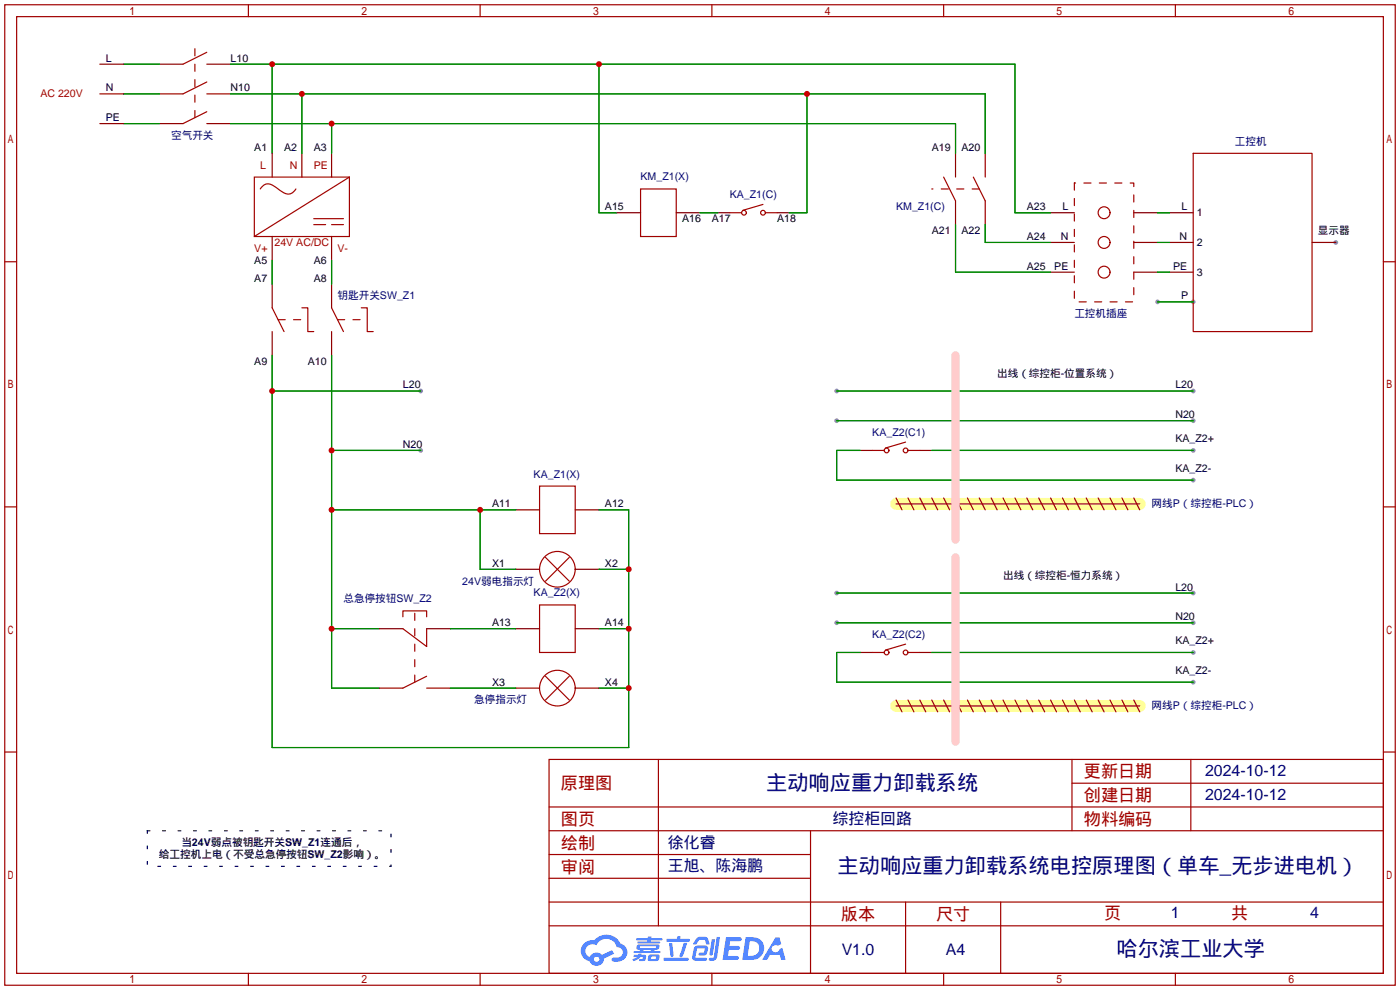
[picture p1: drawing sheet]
<svg xmlns="http://www.w3.org/2000/svg" width="299mm" height="212mm" viewBox="0 0 299 212" stroke-linecap="round" stroke-linejoin="round" font-family="sans-serif">
<g fill="#999">
<circle cx="285.5" cy="51.8" r=".51"/>
<circle cx="89.9" cy="96.3" r=".51"/>
<circle cx="89.9" cy="83.6" r=".51"/>
<circle cx="178.8" cy="83.6" r=".51"/>
<circle cx="255" cy="83.6" r=".51"/>
<circle cx="178.8" cy="89.9" r=".51"/>
<circle cx="255" cy="89.9" r=".51"/>
<circle cx="255" cy="96.3" r=".51"/>
<circle cx="255" cy="102.6" r=".51"/>
<circle cx="178.8" cy="126.7" r=".51"/>
<circle cx="255" cy="126.7" r=".51"/>
<circle cx="178.8" cy="133.1" r=".51"/>
<circle cx="255" cy="133.1" r=".51"/>
<circle cx="255" cy="139.4" r=".51"/>
<circle cx="255" cy="145.8" r=".51"/>
<circle cx="255" cy="64.5" r=".51"/>
<circle cx="247.4" cy="64.5" r=".51"/>
</g>
<g fill="none" stroke="#a10000" stroke-width=".25">
<path d="M1 1h297.2v209.6h-297.2zM3.6 3.6h292.1v204.4h-292.1zM53.1 1v2.6M102.6 1v2.6M152.1 1v2.6M201.7 1v2.6M251.2 1v2.6M1 55.9h2.6M295.7 55.9h2.5M1 108.3h2.6M295.7 108.3h2.5M1 160.7h2.6"/>
<path d="M117.3 162.3h178.4v45.7h-178.4zM117.3 177.5h178.4M117.3 172.5h178.4M140.7 162.3v35.6M173.2 177.5v30.5M229.1 162.3v15.2M229.1 167.4h66.6M254.5 162.3v15.2M295.7 160.7h2.5M117.3 182.6h55.9M117.3 197.9h178.4M117.3 192.8h178.4"/>
<path d="M117.3 187.7h55.9M193.5 192.8v15.2M213.9 192.8v15.2M53.1 208v2.6M102.6 208v2.6M152.1 208v2.6M201.7 208v2.6M251.2 208v2.6"/>
</g>
<g fill="#5487ff">
<path d="M155.2 200.3h2.6a.48 .48 0 0 1 .7 .4 .48 .48 0 0 1-.6 .4h-1.8l-.2 1.1h1.9a.43 .43 0 0 1 .4 .4 .43 .43 0 0 1-.5 .4h-1.9l-.2 1.3h1.7a.45 .45 0 0 1 .5 .2 .45 .45 0 0 1-.1 .6h-3.3z"/>
<path d="M165.7 200.3h.9l.4 1.5-.8 .3a.84 .84 0 0 0-1.2 .3 .84 .84 0 0 0 .4 1.1 .84 .84 0 0 0 1.1-.4l.1-.2 .6-.3 .7 2.5h-1l-.2-1h-2.1l-.6 1h-1.1z"/>
<path d="M152.1 200.8h.7l-.5 3.1a.36 .36 0 0 1-.3 .3 .36 .36 0 0 1-.4-.3z"/>
<path d="M153.2 200.2h.7l-.6 4.3a1.13 1.13 0 0 1-1.8 .6l.2-.4h.7l.2-.2z"/>
<path d="M148.9 200.6l.6-.4h1a.77 .77 0 0 1 .9 .5l.3 1-.2 .2h-.5l-.3-.9-.2-.2-1 .1-.7 1-.6-.1-.1-.2z"/>
<path d="M148.4 202.4l.6-.3h1.7a.81 .81 0 0 1 .7 .5 .81 .81 0 0 1-.2 .8 .81 .81 0 0 1-.9 .8h-.7a.32 .32 0 0 1-.3-.3 .32 .32 0 0 1 .4-.3h.7l.2-.9-1.6 .1-.4 1.8 2.2 .1a.32 .32 0 0 1 .3 .4 .32 .32 0 0 1-.4 .2h-2.2l-.5-.3-.1-.5z"/>
<path d="M141.9 204.7h5a.33 .33 0 0 1 .3 .3 .33 .33 0 0 1-.3 .3h-4.9l-.2-.1z"/>
<path d="M146.1 201.5h.8l-.7 2a.98 .98 0 0 1-.7 1.1l-.3-.3z"/>
<path d="M143 201.6h.7l.3 2.5a.34 .34 0 0 1-.3 .4 .34 .34 0 0 1-.4-.3z"/>
<path d="M142.5 200.7h2.1l.3-.6h.6l-.1 .6h1.7a.32 .32 0 0 1 .4 .3 .32 .32 0 0 1-.4 .3h-4.5l-.2-.2z"/>
<path d="M135.5 204.1h.9l.1-.3h.6v.3h.8a.82 .82 0 0 1-.5 1.3h-.8v-.4l.7-.1 .1-.3a.68 .68 0 0 0-1 .4l-1.1 .4-.1-.4 .9-.5h-.7z"/>
<path d="M136 200.5h2.4l.1-.3h.7v.3h2.2l.2 .3-.2 .2h-2.3v.2h1.8l.2 .3-.2 .1h-4.5l-.1-.4h2l.1-.2h-2.3l-.1-.2z"/>
<path d="M159.4 200.3l-.8 4.9h1.7a2.5 2.5 0 0 0 3-2.5 2.5 2.5 0 0 0-3.1-2.4zM160.3 201.1a1.61 1.61 0 0 1 2 1.5 1.61 1.61 0 0 1-1.8 1.7h-.7z"/>
<path d="M136.2 202a.55 .55 0 0 0-.2 .8 .55 .55 0 0 0 .7 .2l.1 .3h-1.3v.3l5.4 .1 .3-.2-.2-.2h-1.2l.2-.3a.7 .7 0 0 0 .8-.3 .7 .7 0 0 0 0-.8l-4.2-.1zM136.8 202.3l3.3-.1 .1 .1-.2 .3h-3.2zM137.5 203h1.7l-.2 .3h-1.4z"/>
<path d="M138.6 204.2a1.05 1.05 0 0 0 0 1.2 2.91 2.91 0 0 0 2.2-.2 .98 .98 0 0 0 0-1.2h-1.6zM139.2 204.5l.9-.1 .1 .4-.2 .2-.8-.1z"/>
<path d="M124.9 201.6a2.23 2.23 0 0 0-.7 2.3 2.23 2.23 0 0 0 1.8 1.6 1.58 1.58 0 0 0 1.8 .9 1.58 1.58 0 0 0 1.3-1.5l2.2-1.1-.5-.7-2.1 1a1.65 1.65 0 0 0-2.7 .4 1.45 1.45 0 0 1-.8-1.9 1.45 1.45 0 0 1 2-.7l.3 .1a2.3 2.3 0 0 1 2.3-1.3 2.3 2.3 0 0 1 2 1.7 1.12 1.12 0 0 1 1.3 1 1.12 1.12 0 0 1-1.1 1.2h-.7a.45 .45 0 0 0-.6 .4 .45 .45 0 0 0 .5 .5 2.21 2.21 0 0 0 2.2-.5 2.21 2.21 0 0 0 .5-2.3 2.13 2.13 0 0 0-1.3-1.1 3.3 3.3 0 0 0-5.6-.7l-1.1 .1zM127 205a.57 .57 0 0 1 1.1 0 .57 .57 0 0 1-1.1 0z"/>
</g>
<path d="M41.7 25.1v-15.2M229.6 39.1v25.4h12.7v-25.4h-12.7M59.4 68.3h6.4M72.1 68.3h6.4M88.6 145.8v-15.2" fill="none" stroke="#a10000" stroke-width=".25" stroke-dasharray="1.5 1.8"/>
<g fill="none" stroke="#a10000" stroke-width=".25">
<path d="M44.2 11.2l-5.1 2.5M44.2 17.5l-5.1 2.6M44.2 23.9l-5.1 2.5M54.4 37.8h20.3v12.7h-20.3zM74.7 37.8l-20.3 12.7M255 32.8h25.4v38.1h-25.4zM55.6 40.4a1.84 1.84 0 0 1 3-.6l.5 .4a4.1 4.1 0 0 0 3 1.2l.6-.3 .5-.7M67.1 46.7h6.3M67.1 48h2.5M70.9 48h2.5M136.9 40.4h7.6v10.1h-7.6zM156 45.5h2.5"/>
<path d="M163.1 43.7l-4.4 1.3M163.6 45.5h2.5M58.2 65.8l2.5 5.1M64.5 65.8h1.3v5.1h1.3M70.9 65.8l2.5 5.1M77.2 65.8h1.3v5.1h1.3M115.3 103.9h7.6v10.1h-7.6zM116.6 119.1l5.1 5.1M121.7 119.1l-5.1 5.1M86.1 131.8v-1.2h5.1v1.2M86.1 134.4l5.1 3.8v-3.8M115.3 129.3h7.6v10.1h-7.6z"/>
<path d="M91.2 144.5l-5.1 2.6M116.6 144.5l5.1 5.1M121.7 144.5l-5.1 5.1"/>
<circle cx="159" cy="45.5" r=".51"/>
<circle cx="163.1" cy="45.5" r=".51"/>
<circle cx="236" cy="58.2" r="1.27"/>
<circle cx="236" cy="51.8" r="1.27"/>
<circle cx="236" cy="45.5" r="1.27"/>
<circle cx="119.1" cy="121.7" r="3.8"/>
<circle cx="119.1" cy="147.1" r="3.8"/>
</g>
<g fill="none" stroke="#870000" stroke-width=".25">
<path d="M21.3 13.7h5.1M34 13.7h5.1M44.2 13.7h5.1M21.3 20.1h5.1M21.3 26.4h5.1M34 20.1h5.1M34 26.4h5.1M44.2 20.1h5.1M44.2 26.4h5.1M58.2 32.8v5M64.5 32.8v5M70.9 32.8v5"/>
<path d="M58.2 50.5v5.1M70.9 50.5v5.1M131.8 45.5h5.1M144.5 45.5h5.1M153.4 45.5h2.6M166.1 45.5h2.6M224.5 45.5h5.1M224.5 51.8h5.1M224.5 58.2h5.1M242.3 45.5h5.1M242.3 51.8h5.1M242.3 58.2h5.1"/>
<path d="M249.9 45.5h5.1M249.9 51.8h5.1M249.9 58.2h5.1M280.4 51.8h5.1M58.2 60.7v5.1M58.2 70.9v5M70.9 60.7v5.1M70.9 70.9v5M110.2 109h5.1M122.9 109h5.1M81 134.4h5.1M91.2 134.4h5.1"/>
<path d="M110.2 121.7h5.1M110.2 134.4h5.1M122.9 121.7h5.1M122.9 134.4h5.1M81 147.1h5.1M91.2 147.1h5.1M110.2 147.1h5.1M122.9 147.1h5.1"/>
</g>
<g fill="none" stroke="#008700" stroke-width=".25">
<path d="M26.4 13.7h7.6M49.3 13.7h167.6v31.8h7.6M58.2 13.7v19.1M128 13.7v31.8h3.8M26.4 26.4h7.6M26.4 20.1h7.6M58.2 55.6v5.1M70.9 55.6v5.1M149.6 45.5h3.8M247.4 45.5h2.5M247.4 51.8h2.5M247.4 58.2h2.5"/>
<path d="M58.2 75.9v83.9h76.2v-50.8h-6.4M70.9 75.9v71.2h10.1M58.2 83.6h31.7M70.9 96.3h19M178.8 83.6h76.2M178.8 89.9h76.2M70.9 109h39.3M102.6 109v12.7h7.6M70.9 134.4h10.1M96.3 134.4h13.9M128 134.4h6.4M128 121.7h6.4"/>
<path d="M96.3 147.1h13.9M128 147.1h6.4"/>
</g>
<path d="M191.5 107.7h52.1z" fill="#ff6" stroke="#ff9" stroke-width="2.5"/>
<g fill="none" stroke="#a10000" stroke-width=".25">
<path d="M201.7 37.8l2.5 5.1M208 37.8l2.6 5.1M186.4 96.3h2.6M193.5 94.5l-4.3 1.3M194.1 96.3h2.5M191.5 106.4l1.3 2.6M191.5 107.7h52.1M194.1 106.4l1.2 2.6M196.6 106.4l1.3 2.6M199.1 106.4l1.3 2.6M201.7 106.4l1.2 2.6M204.2 106.4l1.3 2.6"/>
<path d="M206.8 106.4l1.2 2.6M209.3 106.4l1.3 2.6M211.8 106.4l1.3 2.6M214.4 106.4l1.2 2.6M216.9 106.4l1.3 2.6M219.5 106.4l1.2 2.6M222 106.4l1.3 2.6M224.5 106.4l1.3 2.6M227.1 106.4l1.2 2.6M229.6 106.4l1.3 2.6M232.2 106.4l1.2 2.6M234.7 106.4l1.3 2.6"/>
<path d="M237.2 106.4l1.3 2.6M239.8 106.4l1.2 2.6M242.3 106.4l1.3 2.6"/>
<circle cx="189.5" cy="96.3" r=".51"/>
<circle cx="193.5" cy="96.3" r=".51"/>
</g>
<path d="M204.2 32.8v5M210.6 32.8v5M204.2 42.9v5.1M210.6 42.9v5.1M183.9 96.3h2.5M196.6 96.3h2.5" fill="none" stroke="#870000" stroke-width=".25"/>
<path d="M209.3 40.4h-10.2" fill="none" stroke="#a10000" stroke-width=".25" stroke-dasharray="1.5 1.8"/>
<path d="M49.3 26.4h154.9v6.4M49.3 20.1h161.3v12.7M64.5 20.1v12.7M70.9 26.4v6.4M172.5 20.1v25.4h-3.8M204.2 48v10.2h20.3M210.6 48v3.8h13.9M183.9 96.3h-5.1v6.3h76.2M199.1 96.3h55.9M178.8 126.7h76.2M178.8 133.1h76.2" fill="none" stroke="#008700" stroke-width=".25"/>
<path d="M204.2 75.9v39.4" fill="none" stroke="#fcc" stroke-width="1.8"/>
<path d="M191.5 150.9h52.1z" fill="#ff6" stroke="#ff9" stroke-width="2.5"/>
<g fill="none" stroke="#a10000" stroke-width=".25">
<path d="M186.4 139.4h2.6M193.5 137.7l-4.3 1.2M194.1 139.4h2.5M191.5 149.6l1.3 2.5M191.5 150.9h52.1M194.1 149.6l1.2 2.5M196.6 149.6l1.3 2.5M199.1 149.6l1.3 2.5M201.7 149.6l1.2 2.5M204.2 149.6l1.3 2.5M206.8 149.6l1.2 2.5M209.3 149.6l1.3 2.5"/>
<path d="M211.8 149.6l1.3 2.5M214.4 149.6l1.2 2.5M216.9 149.6l1.3 2.5M219.5 149.6l1.2 2.5M222 149.6l1.3 2.5M224.5 149.6l1.3 2.5M227.1 149.6l1.2 2.5M229.6 149.6l1.3 2.5M232.2 149.6l1.2 2.5M234.7 149.6l1.3 2.5M237.2 149.6l1.3 2.5M239.8 149.6l1.2 2.5"/>
<path d="M242.3 149.6l1.3 2.5"/>
<circle cx="189.5" cy="139.4" r=".51"/>
<circle cx="193.5" cy="139.4" r=".51"/>
</g>
<path d="M183.9 139.4h2.5M196.6 139.4h2.5" fill="none" stroke="#870000" stroke-width=".25"/>
<path d="M247.4 64.5h7.6M183.9 139.4h-5.1v6.4h76.2M199.1 139.4h55.9" fill="none" stroke="#008700" stroke-width=".25"/>
<path d="M204.2 119.1v39.4" fill="none" stroke="#fcc" stroke-width="1.8"/>
<path d="M31.5 177.5h52.1v7.7h-52.1z" fill="none" stroke="#000" stroke-width=".25" stroke-dasharray=".5 2.8"/>
<g fill="#c00">
<circle cx="128" cy="13.7" r=".63"/>
<circle cx="58.2" cy="13.7" r=".63"/>
<circle cx="70.9" cy="134.4" r=".63"/>
<circle cx="70.9" cy="109" r=".63"/>
<circle cx="102.6" cy="109" r=".63"/>
<circle cx="70.9" cy="96.3" r=".63"/>
<circle cx="58.2" cy="83.6" r=".63"/>
<circle cx="134.4" cy="147.1" r=".63"/>
<circle cx="134.4" cy="134.4" r=".63"/>
<circle cx="134.4" cy="121.7" r=".63"/>
<circle cx="70.9" cy="26.4" r=".63"/>
<circle cx="172.5" cy="20.1" r=".63"/>
<circle cx="64.5" cy="20.1" r=".63"/>
</g>
<g font-size="4.5" fill="#000080">
<text x="163.8" y="168.8">主动响应重力卸载系统</text>
<text x="179" y="186.6">主动响应重力卸载系统电控原理图（单车_无步进电机）</text>
<text x="238.6" y="204.4">哈尔滨工业大学</text>
</g>
<g font-size="3.7" fill="#a00000">
<text x="231.6" y="166.2">更新日期</text>
<text x="119.9" y="168.7">原理图</text>
<text x="231.6" y="171.2">创建日期</text>
<text x="119.9" y="176.3">图页</text>
<text x="231.6" y="176.3">物料编码</text>
<text x="119.9" y="181.4">绘制</text>
<text x="119.9" y="186.5">审阅</text>
<text x="179.7" y="196.6">版本</text>
<text x="200" y="196.6">尺寸</text>
<text x="236" y="196.4">页</text>
<text x="263.1" y="196.4">共</text>
</g>
<g font-size="3.4" fill="#000080">
<text x="257.6" y="165.9">2024-10-12</text>
<text x="257.6" y="171">2024-10-12</text>
<text x="177.9" y="176.1">综控柜回路</text>
<text x="142.7" y="181.2">徐化睿</text>
<text x="142.7" y="186.3">王旭、陈海鹏</text>
<text x="250.3" y="196.2">1</text>
<text x="280" y="196.2">4</text>
<text x="179.9" y="204">V1.0</text>
<text x="202.1" y="204">A4</text>
</g>
<g font-size="2.3">
<text x="22.6" y="13.2">L</text>
<text x="49.3" y="13.2">L10</text>
<text x="22.6" y="19.5">N</text>
<text x="49.3" y="19.5">N10</text>
<text x="22.6" y="25.9">PE</text>
<text x="54.4" y="32.2">A1</text>
<text x="60.7" y="32.2">A2</text>
<text x="67.1" y="32.2">A3</text>
<text x="199.1" y="32.2">A19</text>
<text x="205.5" y="32.2">A20</text>
<text x="129.3" y="44.9">A15</text>
<text x="145.8" y="47.5">A16</text>
<text x="152.1" y="47.5">A17</text>
<text x="166.1" y="47.5">A18</text>
<text x="219.5" y="44.9">A23</text>
<text x="227.1" y="44.9">L</text>
<text x="252.5" y="44.9">L</text>
<text x="255.8" y="46.2">1</text>
<text x="199.1" y="50">A21</text>
<text x="205.5" y="50">A22</text>
<text x="219.5" y="51.3">A24</text>
<text x="226.7" y="51.3">N</text>
<text x="252.1" y="51.3">N</text>
<text x="255.8" y="52.5">2</text>
<text x="281.7" y="50">显示器</text>
<text x="54.4" y="56.4">A5</text>
<text x="67.1" y="56.4">A6</text>
<text x="219.5" y="57.6">A25</text>
<text x="225.3" y="57.6">PE</text>
<text x="250.7" y="57.6">PE</text>
<text x="255.8" y="58.9">3</text>
<text x="54.4" y="60.2">A7</text>
<text x="67.1" y="60.2">A8</text>
<text x="252.5" y="64">P</text>
<text x="54.4" y="77.9">A9</text>
<text x="65.8" y="77.9">A10</text>
<text x="86.1" y="83">L20</text>
<text x="213.1" y="80.5">出线（综控柜-位置系统）</text>
<text x="251.2" y="83">L20</text>
<text x="251.2" y="89.4">N20</text>
<text x="86.1" y="95.7">N20</text>
<text x="251.2" y="94.5">KA_Z2+</text>
<text x="251.2" y="100.8">KA_Z2-</text>
<text x="105.2" y="108.4">A11</text>
<text x="129.3" y="108.4">A12</text>
<text x="105.2" y="121.1">X1</text>
<text x="129.3" y="121.1">X2</text>
<text x="214.4" y="123.7">出线（综控柜-恒力系统）</text>
<text x="251.2" y="126.2">L20</text>
<text x="105.2" y="133.8">A13</text>
<text x="129.3" y="133.8">A14</text>
<text x="251.2" y="132.6">N20</text>
<text x="251.2" y="137.6">KA_Z2+</text>
<text x="251.2" y="144">KA_Z2-</text>
<text x="105.2" y="146.5">X3</text>
<text x="129.3" y="146.5">X4</text>
<text x="34" y="183.4">给工控机上电（不受总急停按钮SW_Z2影响）。</text>
<text x="38.8" y="180.8">当24V弱点被钥匙开关SW_Z1连通后，</text>
</g>
<g font-size="2.3" fill="#a00000">
<text x="8.6" y="20.8">AC 220V</text>
<text x="55.6" y="36">L</text>
<text x="62" y="36">N</text>
<text x="67.1" y="36">PE</text>
<text x="54.4" y="53.8">V+</text>
<text x="58.7" y="52.5">24V AC/DC</text>
<text x="72.1" y="53.8">V-</text>
</g>
<g font-size="2.3" fill="#000080">
<text x="36.6" y="29.7">空气开关</text>
<text x="263.9" y="31">工控机</text>
<text x="136.9" y="38.6">KM_Z1(X)</text>
<text x="156" y="42.4">KA_Z1(C)</text>
<text x="191.5" y="44.9">KM_Z1(C)</text>
<text x="72.1" y="64">钥匙开关SW_Z1</text>
<text x="229.6" y="67.8">工控机插座</text>
<text x="186.4" y="93.2">KA_Z2(C1)</text>
<text x="114" y="102.1">KA_Z1(X)</text>
<text x="246.1" y="108.4">网线P（综控柜-PLC）</text>
<text x="98.8" y="124.9">24V弱电指示灯</text>
<text x="73.4" y="128.7">总急停按钮SW_Z2</text>
<text x="114" y="127.5">KA_Z2(X)</text>
<text x="186.4" y="136.4">KA_Z2(C2)</text>
<text x="101.3" y="150.3">急停指示灯</text>
<text x="246.1" y="151.6">网线P（综控柜-PLC）</text>
</g>
</svg>
